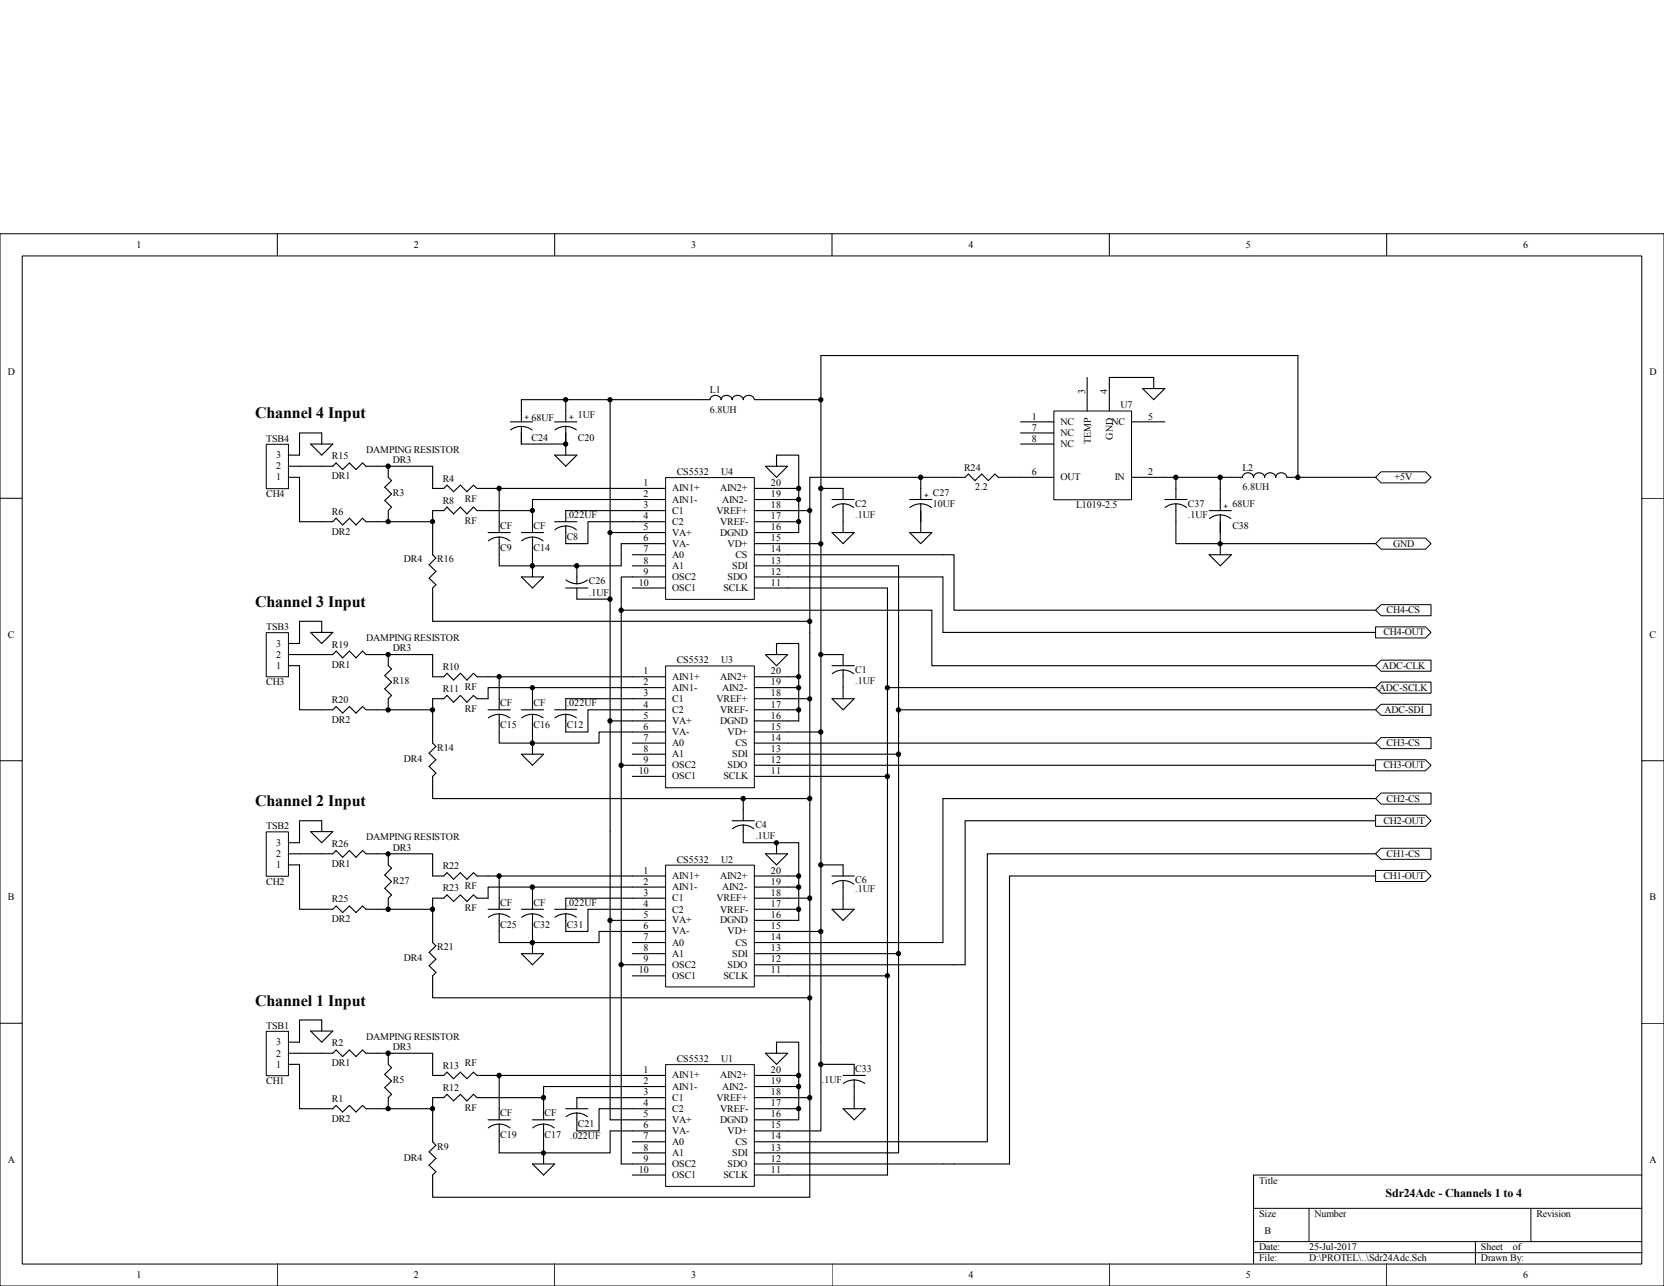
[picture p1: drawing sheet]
<svg xmlns="http://www.w3.org/2000/svg" width="279mm" height="216mm" viewBox="0 0 279 216" stroke-linecap="round" stroke-linejoin="round" font-family="sans-serif">
<g fill="none" stroke="#000" stroke-width=".17">
<path d="M0 39.2h279.4v176.7h-279.4zM46.6 39.2v3.7M93.1 39.2v3.7M139.7 39.2v3.7M186.3 39.2v3.7M232.8 39.2v3.7M3.7 43h272v169.2h-272zM0 83.7h3.7M275.7 83.7h3.7M0 127.7h3.7M275.7 127.7h3.7M0 171.8h3.7"/>
<path d="M275.7 171.8h3.7M275.7 197.3h-65.2v14.9M46.6 212.2v3.7M93.1 212.2v3.7M139.7 212.2v3.7M186.3 212.2v3.7M210.5 202.9h65.2M210.5 208.4h65.2M210.5 210.3h65.2M219.8 202.9v5.5M232.8 212.2v3.7M247.7 208.4v3.8"/>
<path d="M257 202.9v5.5"/>
</g>
<g fill="none" stroke="#000" stroke-width=".19">
<path d="M85.7 70.8h3.7M87.5 71.6l.8 .1 1 .5M87.5 71.6l-.7 .1-1.1 .5M87.5 67.1v3.7M87.5 71.6v2.9M93.1 76.4h3.8l-1.9 1.9zM95 74.5v1.9M117.3 67.1h1.9a.96 .96 0 0 1 .9-.7 .96 .96 0 0 1 1 .7 .96 .96 0 0 1 .9-.7 .96 .96 0 0 1 .9 .7 .96 .96 0 0 1 1-.7 .96 .96 0 0 1 .9 .7 .96 .96 0 0 1 .9-.7 .96 .96 0 0 1 1 .7h1.8M72.6 82h1.9l.6-.6 1.1 1.1 1.1-1.1 1.1 1.1 1.1-1.1 .6 .6h1.9M72.6 85.7h1.9l.6-.6 1.1 1.2 1.1-1.2 1.1 1.2 1.1-1.2 .6 .6h1.9M72.6 113.6h1.9l.6-.6 1.1 1.2 1.1-1.2 1.1 1.2 1.1-1.2 .6 .6h1.9M72.6 117.3h1.9l.6-.5 1.1 1.1 1.1-1.1 1.1 1.1 1.1-1.1 .6 .5h1.9"/>
<path d="M72.6 147.1h1.9l.6-.6 1.1 1.1 1.1-1.1 1.1 1.1 1.1-1.1 .6 .6h1.9M72.6 150.8h1.9l.6-.6 1.1 1.1 1.1-1.1 1.1 1.1 1.1-1.1 .6 .6h1.9"/>
</g>
<path d="M111.8 80.2h14.9v20.4h-14.9z" fill="#fff"/>
<path d="M111.8 80.2h14.9v20.4h-14.9z" fill="none" stroke="#000" stroke-width=".17"/>
<g fill="none" stroke="#000" stroke-width=".19">
<path d="M87.5 67.1h14.9v22.3h9.4M93.1 70.8h3.8M95 71.6l.8 .1 1 .5M95 71.6l-.8 .1-1 .5M95 67.1v3.7M95 71.6v2.9h-7.5M83.8 82v5.6M87.5 96.9h3.8l-1.9 1.8zM89.4 95v1.9M95 85.7h16.8M106.2 82h5.6M106.2 83.9h5.6"/>
<path d="M106.2 91.3h5.6M106.2 93.1h5.6M106.2 98.7h5.6M106.2 95h5.6M106.2 96.9h5.6M111.8 87.6h-13.1v3.7h-3.7M126.7 82h5.5M126.7 83.9h5.5M126.7 85.7h5.5M126.7 87.6h5.5M126.7 89.4h5.5M126.7 91.3h5.5"/>
<path d="M126.7 93.1h5.5M126.7 98.7h5.5M126.7 95h5.5M126.7 96.9h5.5"/>
</g>
<path d="M111.8 111.8h14.9v20.4h-14.9z" fill="#fff"/>
<path d="M111.8 111.8h14.9v20.4h-14.9z" fill="none" stroke="#000" stroke-width=".17"/>
<g fill="none" stroke="#000" stroke-width=".19">
<path d="M82 113.6h29.8M83.8 113.6v3.7M89.4 115.4v1.9M106.2 117.3h5.6M106.2 119.2h5.6M111.8 115.4h-29.8v1.9M126.7 113.6h5.5M126.7 115.4h5.5M126.7 117.3h5.5M126.7 119.2h5.5M83.8 122.9v1.9h5.6v-1.9M87.5 126.6h3.8l-1.9 1.9z"/>
<path d="M89.4 124.8v1.8M106.2 121h5.6M106.2 122.9h5.6M106.2 124.8h5.6M106.2 130.3h5.6M106.2 126.6h5.6M106.2 128.5h5.6M126.7 121h5.5M126.7 122.9h5.5M126.7 124.8h5.5M126.7 130.3h5.5M126.7 126.6h5.5"/>
<path d="M126.7 128.5h5.5"/>
</g>
<path d="M111.8 145.3h14.9v20.4h-14.9z" fill="#fff"/>
<path d="M111.8 145.2h14.9v20.5h-14.9z" fill="none" stroke="#000" stroke-width=".17"/>
<g fill="none" stroke="#000" stroke-width=".19">
<path d="M102.4 67.1h14.9M128.5 67.1h9.3v24.2h-5.6M128.5 78.3h3.7l-1.8 1.8zM130.4 78.3v-1.9h3.7v5.6M102.4 89.4v50.2M106.2 96.9h-1.9v65.1h7.5M132.2 82h1.9v1.9h-1.9M132.2 98.7h16.8v31.6h-16.8M132.2 95h18.7v31.6h-18.7M132.2 87.6h1.9M132.2 93.1h26.1M132.2 96.9h26.1"/>
<path d="M134.1 87.6v1.8h-1.9M134.1 83.9v3.7M137.8 91.3v31.6h-5.6M137.8 82h3.8M139.7 89.4h3.7l-1.8 1.9zM141.6 87.6v1.8M128.5 109.9h3.7l-1.8 1.9zM130.4 109.9v-1.9h3.7v5.6M132.2 113.6h1.9M132.2 115.4h1.9M132.2 119.2h1.9M134.1 113.6v7.4h-1.9"/>
<path d="M137.8 109.9h3.8M139.7 117.3h3.7l-1.8 1.9zM141.6 115.4v1.9M102.4 121h3.8M104.3 128.5h1.9M132.2 128.5h98.8M132.2 124.8h98.8M137.8 122.9v33.5h-11.1M149 130.3v33.5h-22.3M82 147.1h29.8M83.8 147.1v3.7M89.4 148.9v1.9"/>
<path d="M89.4 158.2v1.9M106.2 150.8h5.6M106.2 152.7h5.6M106.2 154.5h5.6M106.2 158.2h5.6M111.8 156.4h-11.2v1.8h-16.8M111.8 148.9h-29.8v1.9M126.7 147.1h7.4M126.7 148.9h7.4M126.7 150.8h5.5M126.7 152.7h7.4M126.7 158.2h31.6"/>
<path d="M128.5 143.3h3.7l-1.8 1.9zM130.4 143.3v-1.8h3.7v13h-7.4M87.5 160.1h3.8l-1.9 1.9zM106.2 163.8h5.6M106.2 160.1h5.6M126.7 160.1h5.5M126.7 162h5.5"/>
</g>
<path d="M231 80.1l.9-.9h7.5l.9 .9-.9 1h-7.5z" fill-rule="evenodd" fill="#fff"/>
<path d="M231 80.1l.9-.9h7.5l.9 .9-.9 1h-7.5z" fill="none" stroke="#000" stroke-width=".17"/>
<path d="M231 102.4l.9-.9h8.4v1.9h-8.4z" fill-rule="evenodd" fill="#fff"/>
<path d="M231 102.4l.9-.9h8.4v1.9h-8.4z" fill="none" stroke="#000" stroke-width=".17"/>
<path d="M231.9 118.2h8.4v1.9h-8.4l-.9-.9z" fill-rule="evenodd" fill="#fff"/>
<path d="M231.9 118.2h8.4v1.9h-8.4l-.9-.9z" fill="none" stroke="#000" stroke-width=".17"/>
<path d="M231 105.2h8.4l.9 1-.9 .9h-8.4z" fill-rule="evenodd" fill="#fff"/>
<path d="M231 105.2h8.4l.9 1-.9 .9h-8.4z" fill="none" stroke="#000" stroke-width=".17"/>
<path d="M231.9 114.5h8.4v1.9h-8.4l-.9-1z" fill-rule="evenodd" fill="#fff"/>
<path d="M231.9 114.5h8.4v1.9h-8.4l-.9-1z" fill="none" stroke="#000" stroke-width=".17"/>
<path d="M231 124.8l.9-1h8.4v1.9h-8.4z" fill-rule="evenodd" fill="#fff"/>
<path d="M231 124.8l.9-1h8.4v1.9h-8.4z" fill="none" stroke="#000" stroke-width=".17"/>
<path d="M231 127.6h8.4l.9 .9-.9 .9h-8.4z" fill-rule="evenodd" fill="#fff"/>
<path d="M231 127.6h8.4l.9 .9-.9 .9h-8.4z" fill="none" stroke="#000" stroke-width=".17"/>
<path d="M231.9 133.1h8.4v1.9h-8.4l-.9-.9z" fill-rule="evenodd" fill="#fff"/>
<path d="M231.9 133.1h8.4v1.9h-8.4l-.9-.9z" fill="none" stroke="#000" stroke-width=".17"/>
<path d="M231 136.9h8.4l.9 .9-.9 .9h-8.4z" fill-rule="evenodd" fill="#fff"/>
<path d="M231 136.9h8.4l.9 .9-.9 .9h-8.4z" fill="none" stroke="#000" stroke-width=".17"/>
<path d="M137.8 59.7h80.1M104.3 102.4h52.2M149 115.4h82M150.9 126.6v33.5h-18.7M132.2 162h28" fill="none" stroke="#000" stroke-width=".19"/>
<path d="M231.9 110.8h8.4v1.9h-8.4l-.9-.9z" fill-rule="evenodd" fill="#fff"/>
<path d="M231.9 110.8h8.4v1.9h-8.4l-.9-.9z" fill="none" stroke="#000" stroke-width=".17"/>
<path d="M150.9 119.2h80.1" fill="none" stroke="#000" stroke-width=".19"/>
<path d="M231.9 90.3h7.5l.9 1-.9 .9h-7.5l-.9-.9z" fill-rule="evenodd" fill="#fff"/>
<path d="M231.9 90.3h7.5l.9 1-.9 .9h-7.5l-.9-.9z" fill="none" stroke="#000" stroke-width=".17"/>
<g fill="none" stroke="#000" stroke-width=".19">
<path d="M52.2 74.5h3.7l-1.9 1.9zM54 72.7v1.8M72.6 82v-3.7h-7.4v1.8l.5 .6-1.1 1.1 1.1 1.1-1.1 1.1 1.1 1.1-.5 .6v1.9h7.4v-1.9M72.6 87.6v5.5l.6 .6-1.1 1.1 1.1 1.1-1.1 1.2 1.1 1.1-.6 .5v1.9M82 89.4h3.7M82 82h24.2M83.8 90.2v4.8h5.6v-4.8M83.8 90.2l1.1 .2 .7 .4M83.8 90.2l-1.1 .2-.7 .4M83.8 87.6v1.8M87.5 89.4h3.8M89.4 90.2l1.1 .2 .7 .4"/>
<path d="M89.4 90.2l-1.1 .2-.7 .4M89.4 85.7v3.7M93.1 87.6h3.8M95 88.3l1.1 .2 .7 .4M95 88.3l-1.2 .2-.6 .4M95 85.7v1.9M95 88.3v3M95 98.7h3.7M95 97.4l1.1 .5 .8 .1M96.9 95v3M96.9 98.7v1.9h5.5M98.6 97.4l-1 .5-.7 .1"/>
<path d="M106.2 91.3h-1.9v3.7h-14.9M106.2 83.9h-16.8v1.8h-7.4M132.2 85.7h3.8v31.6h-3.8M139.7 83.9h3.7M141.6 84.6l1.1 .2 .6 .4M141.6 84.6l-1.2 .2-.7 .4M141.6 82v1.9M141.6 84.6v3M203 93.1h3.8l-1.9 1.9zM204.9 91.3v1.8M82 119.2h3.7M83.8 119.9l.8 .1 1 .5"/>
<path d="M83.8 119.9l-.8 .1-1 .5M83.8 117.3v1.9M83.8 119.9v3M87.5 119.2h3.8M89.4 119.9l.8 .1 1 .5M89.4 119.9l-.8 .1-1 .5M89.4 117.3v1.9M89.4 119.9v3M93.1 119.2h3.8M95 119.9l.8 .1 1 .5M95 119.9l-.8 .1-1 .5M106.2 119.2h-7.5v3.7h-3.7v-3"/>
<path d="M106.2 117.3h-11.2v1.9M136 117.3v33.5h-3.8M139.7 111.8h3.7M141.6 112.5l1.1 .2 .6 .4M141.6 112.5l-1.2 .2-.7 .4M141.6 109.9v1.9M141.6 112.5v2.9M87.5 134.1h48.5M102.4 139.6v14.9h3.8M106.2 122.9h-5.6v1.9h-11.2M122.9 137.8h3.8M124.8 138.5l1.1 .2 .7 .4"/>
<path d="M124.8 138.5l-1.2 .2-.6 .4M124.8 135.9v1.9M124.8 138.5v3M158.3 134.1v24.1M82 152.7h3.7M83.8 153.4l.8 .1 1 .5M83.8 153.4l-.8 .1-1 .5M83.8 150.8v1.9M83.8 153.4v4.8M87.5 152.7h3.8M89.4 153.4l.8 .1 1 .5M89.4 153.4l-.8 .1-1 .5"/>
<path d="M89.4 150.8v1.9M89.4 153.4v4.8M93.1 152.7h3.8M95 153.4l.8 .1 1 .5M95 153.4l-.8 .1-1 .5M106.2 152.7h-7.5v3.7h-3.7v-3M106.2 150.8h-11.2v1.9M139.7 152.7h3.7l-1.8 1.8zM139.7 147.1h3.7M141.6 147.8l1.1 .2 .6 .4M141.6 147.8l-.8 .1-1.1 .5M141.6 145.2v1.9"/>
<path d="M141.6 147.8v4.9M160.2 162h1.9"/>
</g>
<path d="M44.7 74.6h3.7v7.4h-3.7z" fill="#fff"/>
<path d="M44.7 74.6h3.7v7.4h-3.7z" fill="none" stroke="#000" stroke-width=".17"/>
<path d="M48.4 78.3h7.5l.5-.6 1.1 1.1 1.2-1.1 1.1 1.1 1.1-1.1 .6 .6h3.7M54 72.7h-3.7v3.7h-1.9M48.4 80.1h1.9v7.5h5.6l.5-.6 1.1 1.1 1.2-1.1 1.1 1.1 1.1-1.1 .6 .6h3.7M52.2 106.2h3.7l-1.9 1.8zM54 104.3v1.9M72.6 113.6v-3.7h-7.4v1.9l.5 .5-1.1 1.1 1.1 1.1-1.1 1.2 1.1 1.1-.5 .5v1.9h7.4v-1.9M72.6 119.2v5.6l.6 .5-1.1 1.1 1.1 1.2-1.1 1.1 1.1 1.1-.6 .5v1.9" fill="none" stroke="#000" stroke-width=".19"/>
<path d="M44.7 106.3h3.7v7.3h-3.7z" fill="#fff"/>
<path d="M44.7 106.2h3.7v7.4h-3.7z" fill="none" stroke="#000" stroke-width=".17"/>
<path d="M48.4 111.8h1.9v7.4h5.6l.5-.6 1.1 1.1 1.2-1.1 1.1 1.1 1.1-1.1 .6 .6h3.7M48.4 109.9h7.5l.5-.6 1.1 1.1 1.2-1.1 1.1 1.1 1.1-1.1 .6 .6h3.7M54 104.3h-3.7v3.7h-1.9M52.2 139.6h3.7l-1.9 1.9zM54 137.8v1.8M72.6 147.1v-3.8h-7.4v1.9l.5 .6-1.1 1.1 1.1 1.1-1.1 1.1 1.1 1.1-.5 .6v1.9h7.4v-1.9M72.6 152.7v5.5l.6 .6-1.1 1.1 1.1 1.1-1.1 1.1 1.1 1.1-.6 .6v1.9" fill="none" stroke="#000" stroke-width=".19"/>
<path d="M44.7 139.7h3.7v7.4h-3.7z" fill="#fff"/>
<path d="M44.7 139.7h3.7v7.4h-3.7z" fill="none" stroke="#000" stroke-width=".17"/>
<path d="M152.7 89.4h3.8l-1.9 1.9zM154.6 87.6v1.8M206.8 80.1h1.8a.95 .95 0 0 1 1-.7 .95 .95 0 0 1 .9 .7 .95 .95 0 0 1 .9-.7 .95 .95 0 0 1 .9 .7 .95 .95 0 0 1 1-.7 .95 .95 0 0 1 .9 .7 .95 .95 0 0 1 .9-.7 .95 .95 0 0 1 1 .7h1.8M72.6 100.6v3.7h63.4M54 137.8h-3.7v3.7h-1.9M48.4 145.2h1.9v7.5h5.6l.5-.6 1.1 1.1 1.2-1.1 1.1 1.1 1.1-1.1 .6 .6h3.7M48.4 143.3h7.5l.5-.5 1.1 1.1 1.2-1.1 1.1 1.1 1.1-1.1 .6 .5h3.7M136 150.8v16.7h-63.4v-1.8M72.6 180.6h1.9l.6-.6 1.1 1.1 1.1-1.1 1.1 1.1 1.1-1.1 .6 .6h1.9M72.6 184.3h1.9l.6-.6 1.1 1.1 1.1-1.1 1.1 1.1 1.1-1.1 .6 .6h1.9" fill="none" stroke="#000" stroke-width=".19"/>
<path d="M111.8 178.8h14.9v20.4h-14.9z" fill="#fff"/>
<path d="M111.8 178.7h14.9v20.5h-14.9z" fill="none" stroke="#000" stroke-width=".17"/>
<g fill="none" stroke="#000" stroke-width=".19">
<path d="M203 85.7h3.8M204.9 86.4l1.1 .3 .7 .4M204.9 86.4l-1.2 .3-.6 .4M204.9 82v3.7M204.9 86.4v3M128.5 176.8h3.7l-1.8 1.9zM130.4 176.8v-1.8h3.7v5.6M137.8 175v14.9h-11.1M137.8 178.7h5.6M83.8 180.6v5.5M89.4 195.4h3.7l-1.8 1.9zM91.3 193.5v1.9"/>
<path d="M96.9 184.3h14.9M106.2 180.6h5.6M106.2 182.4h5.6M106.2 188h5.6M106.2 189.9h5.6M106.2 191.7h5.6M106.2 197.3h5.6M106.2 193.5h5.6M106.2 195.4h5.6M111.8 186.1h-11.2v3.8h-3.7M126.7 180.6h7.4v1.8h-7.4M126.7 184.3h5.5"/>
<path d="M126.7 186.1h7.4M126.7 191.7h39.1M126.7 197.3h5.5M126.7 193.5h5.5M126.7 195.4h31.6M134.1 186.1v1.9h-7.4M134.1 182.4v3.7"/>
</g>
<path d="M231.9 142.4h8.4v1.9h-8.4l-.9-1z" fill-rule="evenodd" fill="#fff"/>
<path d="M231.9 142.4h8.4v1.9h-8.4l-.9-1z" fill="none" stroke="#000" stroke-width=".17"/>
<path d="M231 146.1h8.4l.9 1-.9 .9h-8.4z" fill-rule="evenodd" fill="#fff"/>
<path d="M231 146.1h8.4l.9 1-.9 .9h-8.4z" fill="none" stroke="#000" stroke-width=".17"/>
<g fill="none" stroke="#000" stroke-width=".19">
<path d="M52.2 173.1h3.7l-1.9 1.9zM54 171.2v1.9M143.4 178.7v1.9M72.6 180.6v-3.8h-7.4v1.9l.5 .5-1.1 1.2 1.1 1.1-1.1 1.1 1.1 1.1-.5 .6v1.8h7.4v-1.8M82 188h3.7M82 180.6h24.2M83.8 188.7v4.8h18.6v-3.6h3.8M83.8 188.7l1.1 .3 .7 .4M83.8 188.7l-1.1 .3-.7 .4M83.8 186.1v1.9M89.4 188h3.7M91.3 188.7l1.1 .3 .6 .4"/>
<path d="M91.3 188.7l-1.2 .3-.6 .4M91.3 184.3v3.7M91.3 188.7v4.8M95 186.1h3.7M96.9 186.9l1.1 .2 .6 .4M96.9 186.9l-1.2 .2-.7 .4M96.9 184.3v1.8M96.9 186.9v3M106.2 182.4h-14.9v1.9h-9.3M136 184.3v16.7h-63.4v-3.7l.6-.6-1.1-1.1 1.1-1.1-1.1-1.1 1.1-1.1-.6-.6v-5.6M141.6 180.6h3.7M141.6 181.9a3 3 0 0 1 3.6 0"/>
<path d="M143.4 181.3v3M158.3 195.4h11.2"/>
</g>
<path d="M44.7 173.2h3.7v7.4h-3.7z" fill="#fff"/>
<path d="M44.7 173.1h3.7v7.5h-3.7z" fill="none" stroke="#000" stroke-width=".17"/>
<path d="M48.4 178.7h1.9v7.4h5.6l.5-.5 1.1 1.1 1.2-1.1 1.1 1.1 1.1-1.1 .6 .5h3.7M48.4 176.8h7.5l.5-.5 1.1 1.1 1.2-1.1 1.1 1.1 1.1-1.1 .6 .5h3.7M54 171.2h-3.7v3.8h-1.9" fill="none" stroke="#000" stroke-width=".19"/>
<path d="M177 69h13v14.9h-13z" fill="#fff"/>
<g fill="none" stroke="#000" stroke-width=".17">
<path d="M177 69h13v14.9h-13z"/>
<circle cx="65.2" cy="78.3" r=".37"/>
<circle cx="95" cy="74.5" r=".37"/>
<circle cx="95" cy="67.1" r=".36"/>
<circle cx="102.4" cy="67.1" r=".36"/>
<circle cx="137.8" cy="67.1" r=".36"/>
<circle cx="65.2" cy="87.6" r=".36"/>
<circle cx="72.6" cy="87.6" r=".36"/>
<circle cx="83.8" cy="82" r=".37"/>
<circle cx="89.4" cy="95" r=".37"/>
<circle cx="89.4" cy="85.7" r=".36"/>
<circle cx="96.8" cy="95" r=".37"/>
<circle cx="102.4" cy="89.4" r=".36"/>
<circle cx="134.1" cy="82" r=".37"/>
<circle cx="134.1" cy="83.8" r=".36"/>
<circle cx="134.1" cy="87.6" r=".36"/>
<circle cx="136" cy="85.7" r=".36"/>
<circle cx="137.8" cy="82" r=".37"/>
<circle cx="137.8" cy="91.3" r=".36"/>
<circle cx="154.6" cy="80.1" r=".37"/>
<circle cx="197.4" cy="80.1" r=".37"/>
<circle cx="204.9" cy="80.1" r=".37"/>
<circle cx="204.9" cy="91.3" r=".36"/>
<circle cx="217.9" cy="80.1" r=".37"/>
<circle cx="65.2" cy="119.2" r=".36"/>
<circle cx="65.2" cy="109.9" r=".36"/>
<circle cx="72.6" cy="119.2" r=".36"/>
<circle cx="83.8" cy="113.6" r=".36"/>
<circle cx="89.4" cy="115.5" r=".36"/>
<circle cx="102.4" cy="100.6" r=".37"/>
<circle cx="104.3" cy="102.4" r=".37"/>
<circle cx="134.1" cy="119.2" r=".36"/>
<circle cx="134.1" cy="115.5" r=".36"/>
<circle cx="134.1" cy="113.6" r=".36"/>
<circle cx="135.9" cy="104.3" r=".37"/>
<circle cx="136" cy="117.3" r=".36"/>
<circle cx="137.8" cy="109.9" r=".36"/>
<circle cx="149" cy="115.5" r=".36"/>
<circle cx="150.9" cy="119.2" r=".36"/>
<circle cx="89.4" cy="124.8" r=".37"/>
<circle cx="102.4" cy="121" r=".37"/>
<circle cx="104.3" cy="128.5" r=".37"/>
<circle cx="124.8" cy="134.1" r=".37"/>
<circle cx="135.9" cy="134.1" r=".37"/>
<circle cx="137.8" cy="122.9" r=".37"/>
<circle cx="149" cy="130.3" r=".37"/>
<circle cx="150.8" cy="126.6" r=".37"/>
<circle cx="65.2" cy="152.7" r=".37"/>
<circle cx="65.2" cy="143.4" r=".36"/>
<circle cx="72.6" cy="152.7" r=".37"/>
<circle cx="83.8" cy="147.1" r=".37"/>
<circle cx="89.4" cy="148.9" r=".37"/>
<circle cx="89.4" cy="158.2" r=".37"/>
<circle cx="102.4" cy="154.5" r=".37"/>
<circle cx="130.4" cy="141.5" r=".36"/>
<circle cx="134.1" cy="148.9" r=".37"/>
<circle cx="134.1" cy="147.1" r=".37"/>
<circle cx="134.1" cy="152.7" r=".37"/>
<circle cx="135.9" cy="150.8" r=".37"/>
<circle cx="137.8" cy="145.2" r=".37"/>
<circle cx="137.8" cy="156.4" r=".37"/>
<circle cx="65.2" cy="176.8" r=".37"/>
<circle cx="104.3" cy="161.9" r=".36"/>
<circle cx="136" cy="167.5" r=".36"/>
<circle cx="137.8" cy="178.7" r=".37"/>
<circle cx="149" cy="163.8" r=".36"/>
<circle cx="150.9" cy="160.1" r=".36"/>
<circle cx="65.2" cy="186.1" r=".36"/>
<circle cx="72.6" cy="186.1" r=".36"/>
<circle cx="83.8" cy="180.6" r=".37"/>
<circle cx="91.2" cy="184.3" r=".37"/>
<circle cx="91.3" cy="193.6" r=".36"/>
<circle cx="134.1" cy="180.6" r=".37"/>
<circle cx="134.1" cy="182.4" r=".37"/>
<circle cx="134.1" cy="186.1" r=".36"/>
<circle cx="135.9" cy="184.3" r=".37"/>
</g>
<g fill="none" stroke="#000" stroke-width=".19">
<path d="M137.8 59.7v7.4M217.9 59.7v20.4h13.1M171.4 72.7h5.6M171.4 70.8h5.6M171.4 74.5h5.6M182.5 63.4v5.6M190 70.8h5.6M191.9 65.2h3.7l-1.9 1.9zM193.7 65.2v-1.8h-7.4v5.6M152.7 83.9h3.8M154.6 84.6l1.1 .2 .7 .4M154.6 84.6l-1.2 .2-.6 .4"/>
<path d="M154.6 80.1v3.8M154.6 84.6v3M158.3 93.1h1.9v9.3h70.8M158.3 96.9v9.3h72.7M177 80.1h-9.4l-.6-.5-1.1 1.1-1.1-1.1-1.1 1.1-1.1-1.1-.5 .5h-26.1v5.6M190 80.1h16.8M195.6 83.9h3.7M197.4 84.6l1.2 .2 .6 .4M197.4 84.6l-1.1 .2-.7 .4M197.4 84.6v6.7h7.5v-1.9M197.4 80.1v3.8M204.9 80.1v1.9"/>
<path d="M204.9 91.3h26.1M156.5 102.4v9.4h74.5M72.6 132.2v1.9h14.9M124.8 134.1v1.8M158.3 134.1h72.7M231 137.8h-68.9v24.2M102.4 154.5v33.5h3.8M124.8 141.5h5.6M137.8 156.4v18.6M137.8 145.2h3.8M231 143.3h-65.2v48.4M231 147.1h-61.5v48.3"/>
<path d="M104.3 162v33.4h1.9M136 167.5v16.8h-3.8M149 163.8v33.5h-16.8M150.9 160.1v33.4h-18.7M141.6 186.1h3.7l-1.9 1.9zM143.4 184.3v1.8"/>
</g>
<g fill="#000">
<circle cx="65.2" cy="78.3" r=".37"/>
<circle cx="95" cy="74.5" r=".37"/>
<circle cx="95" cy="67.1" r=".36"/>
<circle cx="102.4" cy="67.1" r=".36"/>
<circle cx="137.8" cy="67.1" r=".36"/>
<circle cx="65.2" cy="87.6" r=".36"/>
<circle cx="72.6" cy="87.6" r=".36"/>
<circle cx="83.8" cy="82" r=".37"/>
<circle cx="89.4" cy="95" r=".37"/>
<circle cx="89.4" cy="85.7" r=".36"/>
<circle cx="96.8" cy="95" r=".37"/>
<circle cx="102.4" cy="89.4" r=".36"/>
<circle cx="134.1" cy="82" r=".37"/>
<circle cx="134.1" cy="83.8" r=".36"/>
<circle cx="134.1" cy="87.6" r=".36"/>
<circle cx="136" cy="85.7" r=".36"/>
<circle cx="137.8" cy="82" r=".37"/>
<circle cx="137.8" cy="91.3" r=".36"/>
<circle cx="154.6" cy="80.1" r=".37"/>
<circle cx="197.4" cy="80.1" r=".37"/>
<circle cx="204.9" cy="80.1" r=".37"/>
<circle cx="204.9" cy="91.3" r=".36"/>
<circle cx="217.9" cy="80.1" r=".37"/>
<circle cx="65.2" cy="119.2" r=".36"/>
<circle cx="65.2" cy="109.9" r=".36"/>
<circle cx="72.6" cy="119.2" r=".36"/>
<circle cx="83.8" cy="113.6" r=".36"/>
<circle cx="89.4" cy="115.5" r=".36"/>
<circle cx="102.4" cy="100.6" r=".37"/>
<circle cx="104.3" cy="102.4" r=".37"/>
<circle cx="134.1" cy="119.2" r=".36"/>
<circle cx="134.1" cy="115.5" r=".36"/>
<circle cx="134.1" cy="113.6" r=".36"/>
<circle cx="135.9" cy="104.3" r=".37"/>
<circle cx="136" cy="117.3" r=".36"/>
<circle cx="137.8" cy="109.9" r=".36"/>
<circle cx="149" cy="115.5" r=".36"/>
<circle cx="150.9" cy="119.2" r=".36"/>
<circle cx="89.4" cy="124.8" r=".37"/>
<circle cx="102.4" cy="121" r=".37"/>
<circle cx="104.3" cy="128.5" r=".37"/>
<circle cx="124.8" cy="134.1" r=".37"/>
<circle cx="135.9" cy="134.1" r=".37"/>
<circle cx="137.8" cy="122.9" r=".37"/>
<circle cx="149" cy="130.3" r=".37"/>
<circle cx="150.8" cy="126.6" r=".37"/>
<circle cx="65.2" cy="152.7" r=".37"/>
<circle cx="65.2" cy="143.4" r=".36"/>
<circle cx="72.6" cy="152.7" r=".37"/>
<circle cx="83.8" cy="147.1" r=".37"/>
<circle cx="89.4" cy="148.9" r=".37"/>
<circle cx="89.4" cy="158.2" r=".37"/>
<circle cx="102.4" cy="154.5" r=".37"/>
<circle cx="130.4" cy="141.5" r=".36"/>
<circle cx="134.1" cy="148.9" r=".37"/>
<circle cx="134.1" cy="147.1" r=".37"/>
<circle cx="134.1" cy="152.7" r=".37"/>
<circle cx="135.9" cy="150.8" r=".37"/>
<circle cx="137.8" cy="145.2" r=".37"/>
<circle cx="137.8" cy="156.4" r=".37"/>
<circle cx="65.2" cy="176.8" r=".37"/>
<circle cx="104.3" cy="161.9" r=".36"/>
<circle cx="136" cy="167.5" r=".36"/>
<circle cx="137.8" cy="178.7" r=".37"/>
<circle cx="149" cy="163.8" r=".36"/>
<circle cx="150.9" cy="160.1" r=".36"/>
<circle cx="65.2" cy="186.1" r=".36"/>
<circle cx="72.6" cy="186.1" r=".36"/>
<circle cx="83.8" cy="180.6" r=".37"/>
<circle cx="91.2" cy="184.3" r=".37"/>
<circle cx="91.3" cy="193.6" r=".36"/>
<circle cx="134.1" cy="180.6" r=".37"/>
<circle cx="134.1" cy="182.4" r=".37"/>
<circle cx="134.1" cy="186.1" r=".36"/>
<circle cx="135.9" cy="184.3" r=".37"/>
</g>
<g font-size="2.7">
<text x="42.8" y="70.2">Channel 4 Input</text>
<text x="42.8" y="101.9">Channel 3 Input</text>
<text x="42.8" y="135.3">Channel 2 Input</text>
<text x="42.8" y="168.8">Channel 1 Input</text>
</g>
<text font-size="2" x="232.7" y="201">Sdr24Adc - Channels 1 to 4</text>
<g font-size="1.7">
<text x="22.9" y="41.6">1</text>
<text x="69.5" y="41.6">2</text>
<text x="116" y="41.6">3</text>
<text x="162.6" y="41.6">4</text>
<text x="209.2" y="41.6">5</text>
<text x="255.7" y="41.6">6</text>
<text x="1.3" y="63">D</text>
<text x="119.2" y="66">L1</text>
<text x="277" y="63">D</text>
<text x="89.2" y="70.6">68UF</text>
<text x="97" y="70.2">1UF</text>
<text x="119.2" y="69.3">6.8UH</text>
<text x="173.2" y="70.4">1</text>
<text x="178.1" y="71.4">NC</text>
<text x="182.2" y="66.2" transform="rotate(-90 182.2 66.2)">3</text>
<text x="185.9" y="66.2" transform="rotate(-90 185.9 66.2)">4</text>
<text x="186.6" y="71.4">NC</text>
<text x="188.1" y="68.6">U7</text>
<text x="192.8" y="70.4">5</text>
<text x="44.7" y="74.2">TSB4</text>
<text x="46.4" y="76.9">3</text>
<text x="55.7" y="77.1">R15</text>
<text x="61.5" y="76">DAMPING RESISTOR</text>
<text x="66" y="77.7">DR3</text>
<text x="89.2" y="74">C24</text>
<text x="97" y="74">C20</text>
<text x="173.2" y="72.3">7</text>
<text x="173.2" y="74.2">8</text>
<text x="178.1" y="73.2">NC</text>
<text x="178.1" y="75.1">NC</text>
<text x="183.1" y="74.6" transform="rotate(-90 183.1 74.6)">TEMP</text>
<text x="186.9" y="73.8" transform="rotate(-90 186.9 73.8)">GND</text>
<text x="44.7" y="83.4">CH4</text>
<text x="46.4" y="80.6">1</text>
<text x="46.4" y="78.8">2</text>
<text x="55.7" y="80.5">DR1</text>
<text x="66" y="83.3">R3</text>
<text x="74.3" y="80.9">R4</text>
<text x="108" y="81.6">1</text>
<text x="108" y="83.4">2</text>
<text x="112.9" y="82.5">AIN1+</text>
<text x="113.6" y="79.7">CS5532</text>
<text x="120.9" y="82.5">AIN2+</text>
<text x="121.1" y="79.7">U4</text>
<text x="129.5" y="83.4">19</text>
<text x="129.5" y="81.6">20</text>
<text x="156.6" y="83.3">C27</text>
<text x="161.9" y="79">R24</text>
<text x="163.7" y="82.3">2.2</text>
<text x="173.2" y="79.7">6</text>
<text x="178.1" y="80.6">OUT</text>
<text x="187.2" y="80.6">IN</text>
<text x="192.8" y="79.7">2</text>
<text x="208.6" y="79">L2</text>
<text x="208.6" y="82.3">6.8UH</text>
<text x="234.1" y="80.6">+5V</text>
<text x="55.7" y="86.4">R6</text>
<text x="55.7" y="89.8">DR2</text>
<text x="74.3" y="84.6">R8</text>
<text x="78.1" y="84.2">RF</text>
<text x="78.1" y="87.9">RF</text>
<text x="84" y="88.9">CF</text>
<text x="89.6" y="88.9">CF</text>
<text x="95.2" y="87">.022UF</text>
<text x="108" y="85.3">3</text>
<text x="108" y="87.2">4</text>
<text x="108" y="89">5</text>
<text x="112.9" y="84.4">AIN1-</text>
<text x="112.9" y="86.2">C1</text>
<text x="112.9" y="88.1">C2</text>
<text x="112.9" y="90">VA+</text>
<text x="120.3" y="86.2">VREF+</text>
<text x="120.9" y="90">DGND</text>
<text x="120.9" y="88.1">VREF-</text>
<text x="121.2" y="84.4">AIN2-</text>
<text x="129.5" y="85.3">18</text>
<text x="129.5" y="89">16</text>
<text x="129.5" y="87.2">17</text>
<text x="143.6" y="85.1">C2</text>
<text x="143.6" y="87">.1UF</text>
<text x="156.6" y="85.1">10UF</text>
<text x="180.7" y="85.3">L1019-2.5</text>
<text x="199.5" y="85.1">C37</text>
<text x="199.5" y="87">.1UF</text>
<text x="206.9" y="88.9">C38</text>
<text x="206.9" y="85.1">68UF</text>
<text x="67.8" y="94.4">DR4</text>
<text x="73.4" y="94.4">R16</text>
<text x="84" y="92.5">C9</text>
<text x="89.6" y="92.5">C14</text>
<text x="95.2" y="90.7">C8</text>
<text x="108" y="90.9">6</text>
<text x="108" y="92.8">7</text>
<text x="108" y="94.6">8</text>
<text x="112.9" y="91.8">VA-</text>
<text x="112.9" y="93.7">A0</text>
<text x="112.9" y="95.5">A1</text>
<text x="122.2" y="91.8">VD+</text>
<text x="122.9" y="95.5">SDI</text>
<text x="123.5" y="93.7">CS</text>
<text x="129.5" y="92.8">14</text>
<text x="129.5" y="94.6">13</text>
<text x="129.5" y="90.9">15</text>
<text x="233.9" y="91.8">GND</text>
<text x="98.9" y="98.1">C26</text>
<text x="98.9" y="100">.1UF</text>
<text x="107.3" y="98.3">10</text>
<text x="108" y="96.5">9</text>
<text x="112.9" y="99.3">OSC1</text>
<text x="112.9" y="97.4">OSC2</text>
<text x="121.5" y="99.3">SCLK</text>
<text x="122.2" y="97.4">SDO</text>
<text x="129.5" y="98.3">11</text>
<text x="129.5" y="96.5">12</text>
<text x="1.3" y="107.1">C</text>
<text x="44.7" y="105.7">TSB3</text>
<text x="61.5" y="107.6">DAMPING RESISTOR</text>
<text x="232.3" y="106.7">CH4-OUT</text>
<text x="232.8" y="103">CH4-CS</text>
<text x="277" y="107.1">C</text>
<text x="46.4" y="112.3">1</text>
<text x="46.4" y="110.4">2</text>
<text x="46.4" y="108.5">3</text>
<text x="55.7" y="108.8">R19</text>
<text x="55.7" y="112.1">DR1</text>
<text x="66" y="109.3">DR3</text>
<text x="74.3" y="112.5">R10</text>
<text x="108" y="113.2">1</text>
<text x="113.6" y="111.3">CS5532</text>
<text x="121.1" y="111.3">U3</text>
<text x="129.5" y="113.2">20</text>
<text x="143.6" y="113">C1</text>
<text x="232.1" y="112.3">ADC-CLK</text>
<text x="44.7" y="115.1">CH3</text>
<text x="55.7" y="118">R20</text>
<text x="66" y="114.9">R18</text>
<text x="74.3" y="116.2">R11 RF</text>
<text x="78.1" y="119.5">RF</text>
<text x="84" y="118.6">CF</text>
<text x="89.6" y="118.6">CF</text>
<text x="95.2" y="118.6">.022UF</text>
<text x="108" y="115.1">2</text>
<text x="108" y="116.9">3</text>
<text x="108" y="118.8">4</text>
<text x="112.9" y="114.1">AIN1+</text>
<text x="112.9" y="116">AIN1-</text>
<text x="112.9" y="117.9">C1</text>
<text x="112.9" y="119.7">C2</text>
<text x="120.3" y="117.9">VREF+</text>
<text x="120.9" y="119.7">VREF-</text>
<text x="120.9" y="114.1">AIN2+</text>
<text x="121.2" y="116">AIN2-</text>
<text x="129.5" y="116.9">18</text>
<text x="129.5" y="118.8">17</text>
<text x="129.5" y="115.1">19</text>
<text x="143.6" y="114.9">.1UF</text>
<text x="231.5" y="116">ADC-SCLK</text>
<text x="232.5" y="119.7">ADC-SDI</text>
<text x="55.7" y="121.4">DR2</text>
<text x="84" y="122.3">C15</text>
<text x="89.6" y="122.3">C16</text>
<text x="95.2" y="122.3">C12</text>
<text x="108" y="120.6">5</text>
<text x="108" y="122.5">6</text>
<text x="108" y="124.4">7</text>
<text x="112.9" y="121.6">VA+</text>
<text x="112.9" y="123.4">VA-</text>
<text x="112.9" y="125.3">A0</text>
<text x="120.9" y="121.6">DGND</text>
<text x="122.2" y="123.4">VD+</text>
<text x="123.5" y="125.3">CS</text>
<text x="129.5" y="124.4">14</text>
<text x="129.5" y="122.5">15</text>
<text x="129.5" y="120.6">16</text>
<text x="232.8" y="125.3">CH3-CS</text>
<text x="67.8" y="127.9">DR4</text>
<text x="73.4" y="126">R14</text>
<text x="107.3" y="129.9">10</text>
<text x="108" y="126.2">8</text>
<text x="108" y="128.1">9</text>
<text x="112.9" y="130.9">OSC1</text>
<text x="112.9" y="127.2">A1</text>
<text x="112.9" y="129">OSC2</text>
<text x="121.5" y="130.9">SCLK</text>
<text x="122.2" y="129">SDO</text>
<text x="122.9" y="127.2">SDI</text>
<text x="129.5" y="126.2">13</text>
<text x="129.5" y="129.9">11</text>
<text x="129.5" y="128.1">12</text>
<text x="232.3" y="129">CH3-OUT</text>
<text x="232.8" y="134.6">CH2-CS</text>
<text x="44.7" y="139.2">TSB2</text>
<text x="46.4" y="143.9">2</text>
<text x="46.4" y="142">3</text>
<text x="55.7" y="142.2">R26</text>
<text x="61.5" y="141.1">DAMPING RESISTOR</text>
<text x="66" y="142.8">DR3</text>
<text x="126.8" y="139.1">C4</text>
<text x="126.8" y="140.9">.1UF</text>
<text x="232.3" y="138.3">CH2-OUT</text>
<text x="232.8" y="143.9">CH1-CS</text>
<text x="44.7" y="148.5">CH2</text>
<text x="46.4" y="145.8">1</text>
<text x="55.7" y="145.5">DR1</text>
<text x="66" y="148.3">R27</text>
<text x="74.3" y="145.9">R22</text>
<text x="74.3" y="149.6">R23 RF</text>
<text x="108" y="146.7">1</text>
<text x="108" y="148.5">2</text>
<text x="112.9" y="147.6">AIN1+</text>
<text x="112.9" y="149.5">AIN1-</text>
<text x="113.6" y="144.8">CS5532</text>
<text x="120.9" y="147.6">AIN2+</text>
<text x="121.1" y="144.8">U2</text>
<text x="121.2" y="149.5">AIN2-</text>
<text x="129.5" y="148.5">19</text>
<text x="129.5" y="146.7">20</text>
<text x="143.6" y="148.2">C6</text>
<text x="143.6" y="149.8">.1UF</text>
<text x="232.3" y="147.6">CH1-OUT</text>
<text x="1.3" y="151.1">B</text>
<text x="55.7" y="151.5">R25</text>
<text x="55.7" y="154.9">DR2</text>
<text x="78.1" y="153">RF</text>
<text x="84" y="155.8">C25</text>
<text x="84" y="152.1">CF</text>
<text x="89.6" y="155.8">C32</text>
<text x="89.6" y="152.1">CF</text>
<text x="95.2" y="155.8">C31</text>
<text x="95.2" y="152.1">.022UF</text>
<text x="108" y="150.4">3</text>
<text x="108" y="152.3">4</text>
<text x="108" y="154.1">5</text>
<text x="108" y="156">6</text>
<text x="112.9" y="151.3">C1</text>
<text x="112.9" y="153.2">C2</text>
<text x="112.9" y="155">VA+</text>
<text x="120.3" y="151.3">VREF+</text>
<text x="120.9" y="155">DGND</text>
<text x="120.9" y="153.2">VREF-</text>
<text x="129.5" y="150.4">18</text>
<text x="129.5" y="156">15</text>
<text x="129.5" y="154.1">16</text>
<text x="129.5" y="152.3">17</text>
<text x="277" y="151.1">B</text>
<text x="67.8" y="161.4">DR4</text>
<text x="73.4" y="159.5">R21</text>
<text x="108" y="157.8">7</text>
<text x="108" y="159.7">8</text>
<text x="108" y="161.5">9</text>
<text x="112.9" y="156.9">VA-</text>
<text x="112.9" y="158.7">A0</text>
<text x="112.9" y="160.6">A1</text>
<text x="122.2" y="156.9">VD+</text>
<text x="122.9" y="160.6">SDI</text>
<text x="123.5" y="158.7">CS</text>
<text x="129.5" y="157.8">14</text>
<text x="129.5" y="159.7">13</text>
<text x="129.5" y="161.5">12</text>
<text x="107.3" y="163.4">10</text>
<text x="112.9" y="164.3">OSC1</text>
<text x="112.9" y="162.5">OSC2</text>
<text x="121.5" y="164.3">SCLK</text>
<text x="122.2" y="162.5">SDO</text>
<text x="129.5" y="163.4">11</text>
<text x="44.7" y="172.7">TSB1</text>
<text x="46.4" y="179.2">1</text>
<text x="46.4" y="177.4">2</text>
<text x="46.4" y="175.5">3</text>
<text x="55.7" y="175.7">R2</text>
<text x="55.7" y="179">DR1</text>
<text x="61.5" y="174.6">DAMPING RESISTOR</text>
<text x="66" y="176.2">DR3</text>
<text x="74.3" y="179.4">R13 RF</text>
<text x="113.6" y="178.3">CS5532</text>
<text x="121.1" y="178.3">U1</text>
<text x="143.6" y="180">C33</text>
<text x="44.7" y="182">CH1</text>
<text x="55.7" y="185">R1</text>
<text x="66" y="181.8">R5</text>
<text x="74.3" y="183.1">R12</text>
<text x="108" y="180.1">1</text>
<text x="108" y="182">2</text>
<text x="108" y="183.9">3</text>
<text x="108" y="185.7">4</text>
<text x="112.9" y="181.1">AIN1+</text>
<text x="112.9" y="182.9">AIN1-</text>
<text x="112.9" y="184.8">C1</text>
<text x="120.3" y="184.8">VREF+</text>
<text x="120.9" y="181.1">AIN2+</text>
<text x="121.2" y="182.9">AIN2-</text>
<text x="129.5" y="183.9">18</text>
<text x="129.5" y="185.7">17</text>
<text x="129.5" y="182">19</text>
<text x="129.5" y="180.1">20</text>
<text x="138" y="181.8">.1UF</text>
<text x="55.7" y="188.3">DR2</text>
<text x="78.1" y="186.5">RF</text>
<text x="84" y="191.1">C19</text>
<text x="84" y="187.4">CF</text>
<text x="91.4" y="191.1">C17</text>
<text x="91.4" y="187.4">CF</text>
<text x="95.8" y="191.3">.022UF</text>
<text x="97" y="189.3">C21</text>
<text x="108" y="187.6">5</text>
<text x="108" y="189.4">6</text>
<text x="108" y="191.3">7</text>
<text x="112.9" y="186.6">C2</text>
<text x="112.9" y="188.5">VA+</text>
<text x="112.9" y="190.4">VA-</text>
<text x="120.9" y="188.5">DGND</text>
<text x="120.9" y="186.6">VREF-</text>
<text x="122.2" y="190.4">VD+</text>
<text x="129.5" y="191.3">14</text>
<text x="129.5" y="189.4">15</text>
<text x="129.5" y="187.6">16</text>
<text x="1.3" y="195.2">A</text>
<text x="67.8" y="194.9">DR4</text>
<text x="73.4" y="193">R9</text>
<text x="107.3" y="196.9">10</text>
<text x="108" y="193.2">8</text>
<text x="108" y="195">9</text>
<text x="112.9" y="192.2">A0</text>
<text x="112.9" y="197.8">OSC1</text>
<text x="112.9" y="194.1">A1</text>
<text x="112.9" y="196">OSC2</text>
<text x="121.5" y="197.8">SCLK</text>
<text x="122.2" y="196">SDO</text>
<text x="122.9" y="194.1">SDI</text>
<text x="123.5" y="192.2">CS</text>
<text x="129.5" y="193.2">13</text>
<text x="129.5" y="196.9">11</text>
<text x="129.5" y="195">12</text>
<text x="277" y="195.2">A</text>
<text x="211.4" y="198.8">Title</text>
<text x="211.4" y="204.3">Size</text>
<text x="211.4" y="209.9">Date:</text>
<text x="212.3" y="207.1">B</text>
<text x="219.8" y="209.9">25-Jul-2017</text>
<text x="220.7" y="204.3">Number</text>
<text x="248.7" y="209.9">Sheet</text>
<text x="254" y="209.9">of</text>
<text x="258" y="204.3">Revision</text>
<text x="22.9" y="214.5">1</text>
<text x="69.5" y="214.5">2</text>
<text x="116" y="214.5">3</text>
<text x="162.6" y="214.5">4</text>
<text x="209.2" y="214.5">5</text>
<text x="211.4" y="211.8">File:</text>
<text x="219.8" y="211.8">D:\PROTEL\..\Sdr24Adc.Sch</text>
<text x="248.7" y="211.8">Drawn By:</text>
<text x="255.7" y="214.5">6</text>
</g>
<g font-size="1.3">
<text x="88.1" y="70.6">+</text>
<text x="95.5" y="70.6">+</text>
<text x="155.2" y="83.6">+</text>
<text x="205.4" y="85.4">+</text>
</g>
</svg>
